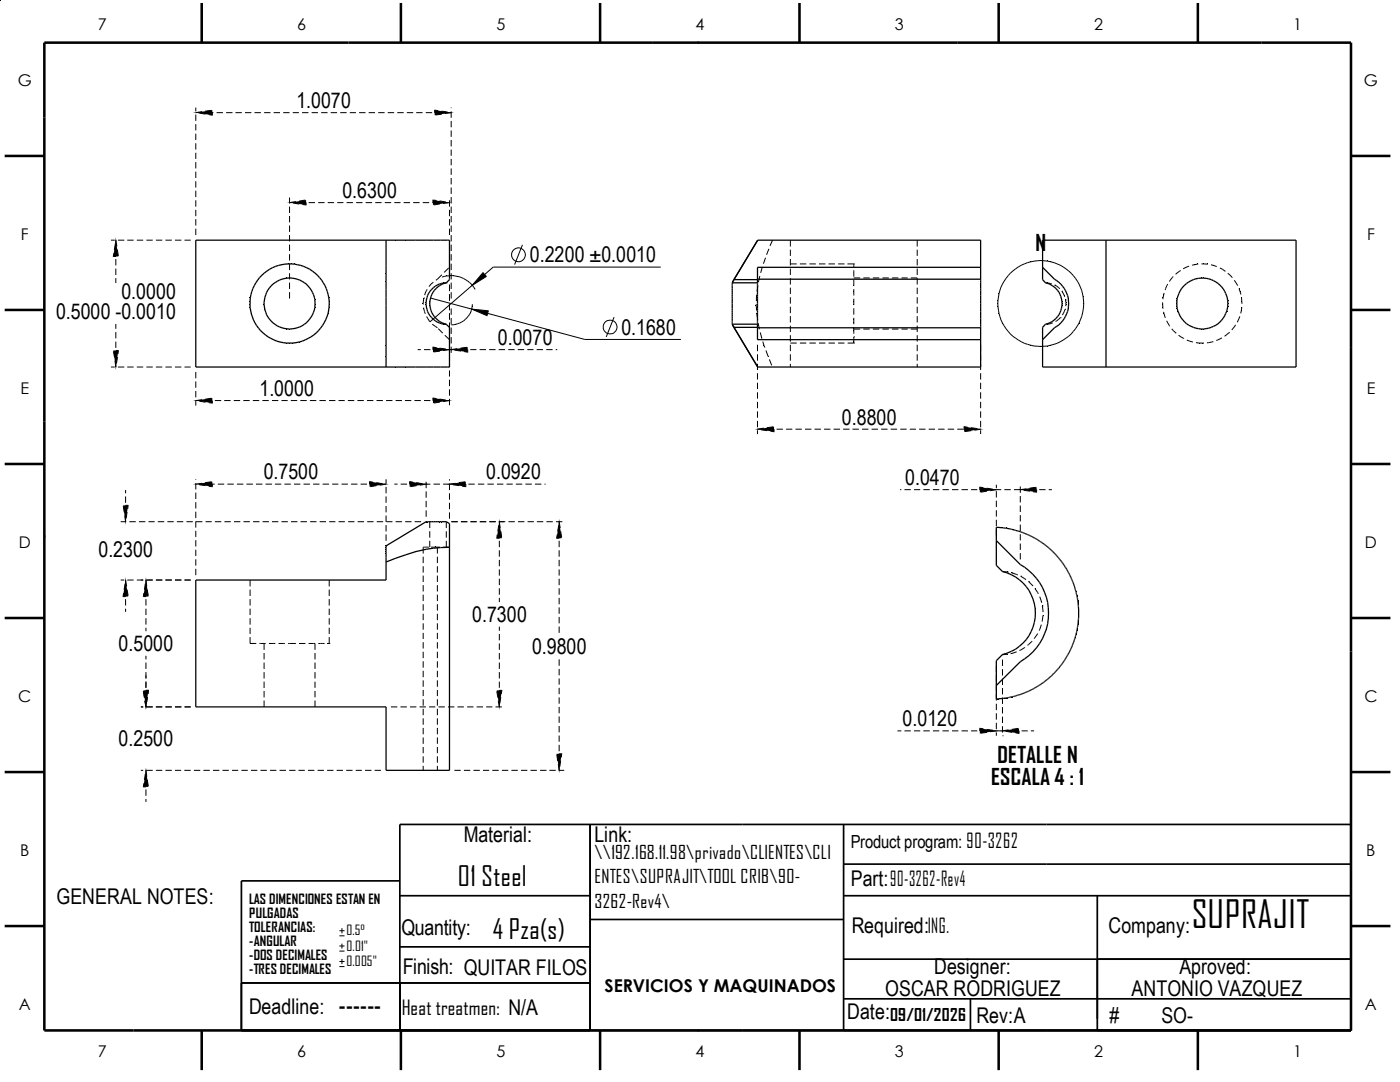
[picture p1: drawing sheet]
<svg xmlns="http://www.w3.org/2000/svg" width="279mm" height="216mm" viewBox="0 0 279 216" stroke-linecap="round" stroke-linejoin="round" font-family="sans-serif">
<g fill="#000">
<path d="M39.1 22.5l3.3-.5v1zM38.5 22.5l.6 .1zM38.5 22.5l.6-.1zM42.4 23l.1 .1zM86.3 39.8l.1 .1zM86.7 21.9v.1zM86.7 22l3.3 .5-3.3 .5zM90 22.4l.6 .1zM90 22.5h.6zM22.5 51.3l.1-.1zM23.1 47.9l.5 3.3h-1zM23.1 47.4v.5z"/>
<path d="M49.8 59.4h.2zM50 58.8h.1zM50.1 58.1l.1 .1zM50.6 56.9l.2 .1zM51 56.3l.1 .1zM51.3 55.8l.1 .1zM51.7 55.3l.1 .1zM52.2 54.8l.1 .1zM52.7 54.4v.1zM52.7 59.8h.1zM52.7 59.3h.2zM52.9 58.8h.1z"/>
<path d="M53.1 58.3h.1zM53.2 54l.1 .1zM53.4 57.8l.1 .1zM53.7 57.4h.1zM53.7 53.6l.1 .1zM54 57l.1 .1zM54.4 56.6l.1 .1zM54.8 56.3l.1 .1zM54.9 53v.2zM55.3 56v.1zM55.2 56l.1 .1zM55.5 52.8l.1 .2z"/>
<path d="M55.8 55.8v.1zM56.2 52.7v.1zM56.2 55.6l.1 .1zM56.8 55.5v.1zM56.7 55.5l.1 .1zM56.8 52.6l.1 .1zM57.3 55.4v.1zM57.5 52.5v.2zM57.4 52.5l.1 .2zM57.8 40.4l3.3-.5v1zM57.2 40.4l.6 .1zM57.2 40.4l.6-.1z"/>
<path d="M57.8 55.3v.2zM58.1 52.5v.2zM58.3 55.4v.1zM58.8 52.6v.1zM58.8 55.5v.1zM59.4 55.6l-.1 .1zM59.4 52.7v.1zM59.9 55.8l-.1 .1zM60.1 52.8l-.1 .2zM60.3 56v.1zM60.7 53l-.1 .2zM60.7 56.4l.1-.1z"/>
<path d="M60.8 56.3l-.1 .1zM61.1 40.9l.1 .1zM61.1 56.7l.1-.1zM61.2 53.4l.1-.1zM61.5 57.1l.1-.1zM61.6 57l-.1 .1zM61.8 57.4h.1zM62.1 57.9l.1-.1zM62.4 58.3h.1zM62.4 54v.1zM62.6 58.8h.1zM62.7 59.3h.2z"/>
<path d="M62.8 59.8h.1zM62.9 54.5v-.1zM63.4 54.8l-.1 .1zM63.8 55.4l.1-.1zM64.2 55.9l.1-.1zM64.5 56.4l.1-.1zM64.9 57l.1-.1zM65.1 57.6l.1-.1zM65.3 58.2l.1-.1zM65.5 58.8h.1zM65.6 59.4h.1zM76.9 54.6h.1z"/>
<path d="M76.9 56.2h.1zM79 47.9v.1zM81 47.9v.1zM85 59.8l.1 .1zM85.1 59.4h.1zM85.2 58.9h.1zM85.6 57l.1 .1zM85.7 58l.1 .1zM85.8 59.6h.1zM85.9 59.1l.1 .1zM86 57.7h.1zM86.3 58.3h.1z"/>
<path d="M86.4 57.3l.1 .1zM86.6 57.8l.1 .1zM86.8 57l.1 .1zM86.9 57.5l.1 .1zM87 57.5v.1zM87.2 56.8v.1zM87.3 57.1l.1 .1zM87.6 56.6l.1 .1zM87.7 56.9l.1 .1zM88.1 56.4v.2zM88.6 56.3v.2zM88.6 56.4v.2z"/>
<path d="M86.4 39.9l3.3 .5-3.3 .5zM89.7 40.3l.6 .1zM89.7 40.4h.6zM96.4 54.4l.7 .8-2.9 1.7zM94.2 56.9l-.4 .4zM93.8 57.3l.5-.3zM94.7 57.3l-.1 .1zM94.6 57.4l.1-.1zM96.4 54.3v.1zM97.1 55.2h.1zM195.7 57.1h.1zM195.7 56.7h.1z"/>
<path d="M200.7 55.5h.1zM202.6 53.6h.1zM209.2 56.4l-.1 .2zM209.5 56.7l.1-.1zM210.1 56.9l-.1 .1zM210.4 57.2v-.1zM210.7 57.6l.1-.1zM210.9 55.9v.1zM211.1 57.8l-.1 .1zM211 57.9l.1-.1zM211.4 56.2l-.1 .1zM211.5 58.7h.2z"/>
<path d="M211.7 59.2l.1-.1zM211.7 56.7l.1-.1zM211.8 59.6h.2zM212 57.1l.2-.1zM212.4 57.5l.1-.1zM212.6 58l.2-.1zM212.7 53.6h.1zM212.9 58.5l.1-.1zM213.2 59.5h.1zM214.6 55.5h.1zM234.8 54.4l.1 .1zM234.8 59.5h.1z"/>
<path d="M234.9 59l.2 .1zM235.2 58.5h.1zM235.3 54l.1 .1zM235.4 58l.1 .1zM235.7 57.6l.1 .1zM236 57.1l.1 .1zM236.3 56.8l.1 .1zM236.8 56.4v.2zM237.2 56.1v.2zM237.7 55.9v.1zM238.1 55.7l.1 .1zM238.6 55.5l.1 .1z"/>
<path d="M239.1 55.4l.1 .1zM239.7 55.4v.1zM240.2 55.4v.1zM240.7 55.4v.1zM241.3 55.5l-.1 .1zM241.8 55.7l-.1 .1zM242.2 55.9v.1zM242.7 56.1v.2zM243.1 56.4v.2zM243.5 56.8v.1zM243.9 57.1l-.1 .1zM243.8 57.2l.1-.1z"/>
<path d="M244.1 57.7l.1-.1zM244.4 58.1l.1-.1zM244.6 58.5h.1zM244.8 59.1l.1-.1zM244.9 59.5h.2zM22.6 69.9h1l-.5 3.3zM23.1 73.2v.6zM23 73.2l.1 .6zM23.6 69.8h.1zM23.6 69.9l.1-.1zM39.1 79.9l3.3-.5v1zM38.5 79.9l.6 .1z"/>
<path d="M38.5 79.9l.6-.1zM49.8 60.1h.1zM49.8 60.7h.1zM49.8 61.4h.1zM49.9 62h.1zM50 62.7h.2zM50.2 63.3l.2-.1zM51.6 65.5l-.1 .1zM52 66l-.1 .1zM52.5 66.4l-.1 .1zM52.6 60.3h.1zM52.6 60.8h.1z"/>
<path d="M52.7 61.3h.1zM52.7 61.8h.2zM53 66.8l-.1 .1zM52.9 62.4l.1-.1zM53.5 63.2l-.1 .1zM53.8 63.7l-.1 .1zM54.1 67.5l-.1 .1zM54.1 64.1h-.1zM54 64.1h.1zM54.5 64.4l-.1 .1zM54.7 67.8l-.1 .1zM54.9 64.7l-.1 .2z"/>
<path d="M55.3 65l-.1 .1zM55.8 65.2v.2zM55.9 68.2l-.1 .2zM56.3 65.4l-.1 .1zM56.5 68.4v.1zM56.8 65.5l-.1 .2zM56.8 65.5v.2zM57.1 68.5v.1zM57.3 65.6v.1zM57.8 65.7v.1zM57.8 68.5v.1zM58.3 65.6v.1z"/>
<path d="M58.5 68.5v.1zM58.8 65.5v.2zM59.1 68.4v.1zM59.3 65.4l.1 .1zM59.7 68.2v.2zM59.8 65.2l.1 .2zM60.7 64.7l.1 .2zM60.9 67.8l.1 .1zM61.1 64.4l.1 .1zM61.5 64.1h.1zM61.5 67.5l.1 .1zM61.8 63.7l.1 .1z"/>
<path d="M62.1 67.2v.1zM62.1 63.2l.1 .1zM62.4 62.8l.1 .1zM62.6 62.3l.1 .1zM62.6 66.8l.1 .1zM62.7 61.8h.2zM62.8 61.3h.1zM62.9 60.8h.1zM62.9 60.3h.1zM63.1 66.4l.1 .1zM63.5 66l.2 .1zM64 65.5l.1 .1z"/>
<path d="M64.3 65l.2 .1zM64.3 65h.2zM64.7 64.4l.1 .1zM65 63.8l.1 .1zM65.2 63.2l.2 .1zM65.4 62.7h.2zM65.6 62h.1zM65.7 61.4h.1zM65.7 60.7h.1zM65.7 60.1h.1zM76.9 69h.1zM76.9 71.1h.1z"/>
<path d="M79 73.2v.2zM81 73.2v.2zM84.9 60.3h.1zM84.9 60.8h.1zM85 61.3h.1zM85.1 61.8l.1-.1zM85.2 62.2h.1zM85.6 60.6h.2zM85.6 60.5l.2 .1zM85.7 63.1l.1-.1zM85.7 61h.1zM85.7 60.1h.1z"/>
<path d="M85.8 61.6l.1-.1zM85.8 61.5h.1zM85.9 62h.1zM86 63.5l.1-.1zM86.3 69.2l.1 .1zM86.3 79.3l.1 .1zM86.3 62.9l.1-.1zM86.4 63.8l.1-.1zM86.6 63.3l.1-.1zM86.8 65.2l.1-.1zM86.9 64l-.1 .1zM87 63.5v.2z"/>
<path d="M86.9 63.6l.1-.1zM87.4 63.9l-.1 .1zM87.7 64.4l-.1 .2zM87.8 64.2l-.1 .1zM88.1 64.6v.1zM88.2 64.4l-.1 .1zM88.6 64.7v.1zM88.6 64.6v.1zM86.4 79.4l3.3 .5-3.3 .5zM86.4 69.3l3.3 .5-3.3 .5zM89.7 69.7l.6 .1zM89.7 69.8h.6z"/>
<path d="M89.7 79.8l.6 .1zM89.7 79.9h.6zM90 69.8l3.3-.5v1zM89.5 69.8h.5zM89.5 69.8l.5-.1zM93.3 70.3l.1 .1zM94.1 61.7l3.4 .3-.3 1zM93.6 61.5l.5 .2zM97.2 63v.1zM97.5 62l.1-.1zM97.5 61.9h.1zM195.7 64.4h.1z"/>
<path d="M195.7 64.1h.1zM195.7 63.1h.1zM195.7 62.7h.1zM202.7 67.5l-.1 .1zM209.1 64.6l.1 .1zM209.5 64.4l.1 .1zM210 64.2l.1 .1zM210.4 63.9v.1zM210.7 63.5l.1 .2zM210.9 65.1v.1zM210.9 65.1l.1 .1zM211 63.2l.1 .1z"/>
<path d="M211 63.2l.2 .1zM211.3 62.8l.1 .1zM211.3 64.8l.1 .1zM211.5 62.4l.2 .1zM211.5 62.4h.2zM211.7 62h.1zM211.7 64.4l.1 .1zM211.8 61.5l.2 .1zM211.9 61h.1zM211.9 60.1h.1zM212 60.6h.1zM212 60.6l.1-.1z"/>
<path d="M212 64.1h.2zM212.4 63.6l.1 .1zM212.6 63.1l.2 .1zM212.7 67.5l.1 .1zM212.9 62.7h.1zM213.2 61.6h.1zM213.2 61.1h.2zM213.2 60h.2zM213.3 60.6h.1zM213.3 60.6l.1-.1zM234.7 66.4l-.1 .1zM234.7 61.1h.2z"/>
<path d="M234.7 60h.2zM234.7 60.5l.2 .1zM234.7 60.6h.2zM234.8 61.6h.1zM234.9 62.1h.2zM235.2 62.6h.1zM235.4 63.1l.1-.1zM235.8 63.5h-.1zM236 64l.1-.1zM236.4 64.3h-.1zM237.7 65.1v.1zM238.2 65.3l-.1 .1z"/>
<path d="M238.7 65.5l-.1 .1zM239.2 65.6l-.1 .1zM239.7 65.7v.1zM240.2 65.7v.1zM240.7 65.6v.1zM241.2 65.5l.1 .1zM241.7 65.3l.1 .1zM242.2 65.1v.1zM243.1 64.6l.1 .1zM243.8 63.9l.1 .1zM244.1 63.5h.1zM244.4 63l.1 .1z"/>
<path d="M244.6 62.6h.1zM244.7 66.8l.1 .1zM244.8 62.1h.1zM244.9 61.6h.2zM245 61.1h.2zM245 60.6h.2zM245 60.6l.2-.1zM245 60h.2zM245.2 66.4l.1 .1zM39.1 96.6l3.3-.5v1zM38.5 96.6l.6 .1zM38.5 96.6l.6-.1z"/>
<path d="M42.4 97.1l.1 .1zM42.4 80.4l.1 .2zM73.7 96v.1zM73.7 96.1l3.3 .5-3.3 .5zM77 96.5l.6 .1zM77 96.6h.6zM81.7 96v.1zM81.7 96.1l3.3 .5-3.3 .5zM85 96.5l.6 .1zM85 96.6h.6zM89.7 96.6l3.3-.5v1zM89.1 96.6h.6z"/>
<path d="M93 97.1v.1zM151.2 85.6l3.3-.5v1zM150.6 85.6l.6 .1zM150.6 85.6h.6zM154.5 86.1l.1 .1zM192.3 85l.1 .1zM192.3 85h.1zM195.5 97.1v.1zM195.5 97.1h.1zM192.4 85.1l3.3 .5-3.3 .5zM195.7 85.6h.6zM195.5 97.2l3.3 .5-3.3 .5z"/>
<path d="M198.8 97.6l.6 .1zM198.8 97.7h.6zM203.6 97.7l3.3-.5v1zM203 97.7h.6zM206.9 98.2l.1 .1zM24.5 119.1l.1-.1zM25.1 115.7l.5 3.3h-1zM24.6 100.8h1l-.5 3.3zM25.1 115.2l-.1 .5zM25.1 115.2v.5zM25.1 104.1v.6zM25 104.1l.1 .6z"/>
<path d="M25.6 100.8h.1zM28.5 119.1l.1-.1zM29.1 115.7l.5 3.3h-1zM29.1 115.2l-.1 .5zM29.1 115.2l.1 .5zM76.9 108.9h.3zM76.9 109.3h.1zM76.9 109.6h.1zM76.9 110h.1zM76.9 110.5h.1zM79 111.3v.1zM80.9 110.6l.1 .1z"/>
<path d="M83 109.9v.2zM85 104.1v.1zM85 109.5v.1zM85.2 104.1v.1zM85.3 104.1v.1zM86.4 109.3l.1 .1zM87.7 104.1v.1zM87.9 109.1v.2zM88.1 104.1v.1zM89.4 109.1v.1zM99.1 107.5v-.1zM99.7 104.1l.5 3.3h-1.1z"/>
<path d="M99.7 103.5l-.1 .6zM99.7 103.5v.6zM111 107.5l.1-.1zM111.6 104.1l.5 3.3h-1zM111.6 103.5l-.1 .6zM111.6 103.5l.1 .6zM199 105.1l-.1 .1zM198.9 105.1v.1zM199.1 105.1v.1zM199.3 105.1v.1zM199.4 105.1v.1zM199.6 105.2v.1z"/>
<path d="M199.8 105.2v.1zM199.9 105.2v.1zM200.1 105.2v.1zM200.3 105.2l-.1 .1zM200.4 105.2v.2zM200.6 105.2v.2zM200.8 105.3l-.1 .1zM200.9 105.3v.1zM201.1 105.3v.2zM201.3 105.4v.1zM201.4 105.4v.1zM201.6 105.4l-.1 .1z"/>
<path d="M201.8 105.5l-.1 .1zM201.9 114.6l-.1 .1zM201.9 105.5v.1zM202.1 105.5v.2zM202.2 105.6v.1zM202.4 105.6v.1zM202.6 105.7l-.1 .1zM202.7 105.7v.1zM202.7 115v.1zM202.9 105.7v.2zM203 105.8v.1zM203.2 105.8v.2z"/>
<path d="M203.4 105.9l-.1 .1zM203.5 115.7v-.1zM203.5 105.9v.1zM203.8 106v.2zM204 106.1v.1zM204.2 116.3l.1-.1zM204.3 106.2v.1zM204.5 106.3l-.1 .1zM204.5 113.2l.1-.1zM204.6 106.3v.2zM204.8 106.4l-.1 .1zM204.8 117.1l.1-.1z"/>
<path d="M204.9 106.5v.1zM205.1 106.5l-.1 .1zM205.2 106.6v.1zM205.4 117.7v.1zM205.4 113.7v.2zM205.5 106.7v.1zM205.7 106.8l-.1 .1zM205.8 118.7l.1-.1zM206 106.9l-.1 .2zM206 116.6v.1zM206.1 107v.1zM206.1 114.6l.1-.1z"/>
<path d="M206.2 114.5l-.1 .1zM206.2 119.5h.1zM206.3 107.1l-.1 .1zM206.2 107.1v.1zM206.4 107.2v.1zM206.6 107.4h.1zM206.9 115.3l-.1 .1zM206.8 115.4l.1-.1zM206.9 107.6l.1-.1zM207.1 107.7v-.1zM207.4 107.8l-.1 .1zM207.6 107.9l-.1 .1z"/>
<path d="M207.7 107.9l-.1 .2zM207.9 108l-.1 .2zM207.8 108v.2zM207.9 108.2h.1zM208 108.3l.1-.1zM208.2 108.3v.2zM208.5 108.5l-.1 .1zM208.4 118.2l.2-.1zM208.7 108.6l-.1 .2zM208.7 108.8h.1zM208.9 108.8l-.1 .1zM209 109.1v-.1z"/>
<path d="M209.1 109.1h.1zM209.2 109.3l.1-.1zM209.3 109.3h.1zM209.5 109.5v-.1zM209.7 109.5l-.1 .1zM209.7 109.7l.1-.1zM209.8 109.8l.1-.1zM210 109.8l-.1 .1zM210.1 110v-.1zM210.3 110.1l-.1 .1zM210.3 110.3l.1-.1zM210.5 110.3l-.1 .1z"/>
<path d="M210.5 110.5l.1-.1zM210.7 110.6v-.1zM210.8 110.7h.1zM210.9 110.9v-.1zM211 111l.1-.1zM211.1 111.1l.1-.1zM211.2 111.3l.1-.1zM211.3 111.4l.1-.1zM211.4 111.5l.1-.1zM211.5 111.6l.1-.1zM211.7 111.7l-.1 .1zM211.7 111.9l.1-.1z"/>
<path d="M211.8 112l.1-.1zM211.9 112.1h.1zM212 112.3l.1-.1zM212.1 112.4h.1zM212.2 112.6l.1-.1zM212.4 112.6l-.1 .1zM212.4 112.8l.1-.1zM212.5 112.9h.1zM212.6 113.1l.1-.1zM212.6 113.2h.2zM212.9 113.7l.1-.1zM213 113.8l.1-.1z"/>
<path d="M213.1 114l.1-.1zM213.1 114.1l.2-.1zM213.2 114.3l.2-.1zM213.3 114.4l.1-.1zM213.4 114.6l.1-.1zM213.5 114.9l.2-.1zM213.6 115l.1-.1zM213.7 115.1h.1zM213.7 115.3l.2-.1zM213.8 115.4h.2zM213.9 115.6l.1-.1zM214 115.7h.1z"/>
<path d="M214 115.9l.1-.1zM214.1 116h.1zM214.1 116.2h.1zM214.2 116.5h.2zM214.3 116.7l.1-.1zM214.4 117l.1-.1zM214.5 117.1h.1zM214.5 117.3h.1zM214.5 117.4h.2zM214.6 117.6h.1zM214.6 117.8l.2-.1zM214.8 118.2h.1z"/>
<path d="M214.8 118.4h.1zM214.8 118.6l.2-.1zM214.9 118.7h.1zM214.9 118.9h.2zM215 119.2h.1zM215 119h.1zM215 119.4l.1-.1zM215.1 119.7h.1zM215.1 119.5h.1zM215.1 119.8h.1zM29.7 137.7v.1zM100.2 137.8v-.1z"/>
<path d="M199 139.4v.2zM199.2 139.4v.2zM199.3 139.4v.2zM199.5 139.4v.1zM199.7 139.4v.1zM199.9 139.4v.1zM200 139.4v.1zM200.2 139.4v.1zM200.3 139.3l.1 .1zM200.5 139.3v.1zM200.7 139.3v.1zM200.8 139.3v.1z"/>
<path d="M201 130.3v.2zM201 139.2v.2zM201.1 139.2l.1 .1zM201.5 139.1v.2zM201.6 139.1l.1 .1zM201.8 139.1v.1zM201.8 130l.1 .1zM202 139v.1zM202.1 139v.1zM202.9 138.8v.1zM203.1 138.7v.2zM203.2 138.7l.1 .1z"/>
<path d="M203.4 138.6v.2zM203.5 128.9v.2zM203.5 138.6l.1 .1zM203.9 138.5v.1zM204 138.4v.2zM204.2 128.3l.1 .1zM204.3 138.3l.1 .1zM204.5 138.3v.1zM204.5 131.4l.1 .2zM204.6 138.2l.1 .1zM204.8 138.1l.1 .2zM204.8 127.6l.1 .1z"/>
<path d="M204.9 138l.1 .2zM205.1 138v.1zM205.2 137.9l.1 .1zM205.4 126.8v.1zM205.4 130.8v.1zM205.5 137.8l.1 .1zM205.7 137.7v.1zM205.8 126l.1 .1zM205.8 137.6l.1 .2zM206.1 137.5l.1 .1zM206.1 130.1l.1 .1zM206.2 125.1l.1 .1z"/>
<path d="M206.3 137.4v.1zM206.4 137.3l.1 .2zM206.4 124.2h.1zM206.4 120.4h.1zM206.5 137.2l.1 .2zM206.5 127.2l.1 .1zM206.6 123.3h.1zM206.6 121.4h.1zM206.6 122.3h.2zM206.7 137.2l.1 .1zM206.8 137.1l.1 .1zM206.8 129.3l.1 .1z"/>
<path d="M206.8 129.3h.2zM207 137l.1 .1zM207.1 136.9l.1 .1zM207.3 136.8v.1zM207.4 136.7l.1 .2zM207.5 128.4l.1 .1zM207.6 136.7v.1zM207.7 136.6l.1 .1zM207.8 136.5l.1 .1zM207.9 136.4l.1 .1zM208 127.5l.1 .1zM208.1 136.3l.1 .1z"/>
<path d="M208.2 136.2l.1 .1zM208.4 136.1v.1zM208.4 126.5l.2 .1zM208.5 136l.1 .1zM208.6 135.9l.1 .1zM208.7 135.8l.1 .1zM208.9 135.7l.1 .1zM209 135.6l.1 .1zM209.1 124.5h.1zM209.1 120.2h.1zM209.1 135.5l.1 .1zM209.2 123.4h.1z"/>
<path d="M209.2 121.3l.1-.1zM209.3 135.4v.1zM209.3 122.3h.1zM209.4 135.3h.1zM209.5 135.1l.1 .2zM209.6 135l.1 .1zM209.8 134.9v.1zM209.9 134.8l.1 .1zM210 134.7l.1 .1zM210.1 134.6l.1 .1zM210.2 134.5h.1zM210.4 134.4v.1z"/>
<path d="M210.5 134.2l.1 .1zM210.6 134.1l.1 .1zM210.7 134l.1 .1zM210.8 133.9h.1zM210.9 133.7l.1 .1zM211 133.6l.1 .1zM211.1 133.5l.1 .1zM211.5 133.1v.1zM211.5 133l.2 .1zM211.7 132.8l.1 .1zM211.8 132.7l.1 .1zM211.9 132.6l.1 .1z"/>
<path d="M212 132.3l.2 .1zM212.1 132.2h.2zM212.3 132v.1zM212.3 131.9l.1 .1zM212.4 131.8l.2 .1zM212.5 131.7h.1zM212.6 131.5l.1 .1zM212.7 131.4h.1zM212.8 131.2l.1 .1zM212.9 131.1h.1zM212.9 130.9l.2 .1zM213 130.8l.1 .1z"/>
<path d="M213.1 130.6l.1 .1zM213.2 130.5l.1 .1zM213.3 130.3l.1 .1zM213.5 129.9l.1 .1zM213.6 129.8h.1zM213.7 129.5h.1zM213.8 129.3l.1 .1zM213.9 129.2h.1zM213.9 129l.1 .1zM214 128.7l.2 .1zM214.1 128.6h.1zM214.2 128.4h.1z"/>
<path d="M214.2 128.3h.1zM214.3 127.9l.2 .1zM214.4 127.8h.1zM214.4 127.6l.1 .1zM214.5 127.3h.2zM214.6 127.2h.1zM214.6 127h.2zM214.7 126.8l.1 .1zM214.7 126.7h.1zM214.8 126.5h.1zM214.8 126.4h.1zM214.8 126.2h.2z"/>
<path d="M214.9 126l.1 .1zM214.9 125.9h.1zM214.9 125.7h.2zM215 125.6h.1zM215 125.4h.1zM215 125.2l.1 .1zM215.1 125.1h.1zM215.1 124.9h.1zM215.1 124.7l.1 .1zM215.1 120h.1zM215.1 124.6h.2zM215.1 124.4h.2z"/>
<path d="M215.1 120.4h.2zM215.1 120.2h.2zM215.2 124.2h.1zM215.2 124.1h.1zM215.2 123.9h.1zM215.2 120.7h.1zM215.2 120.7l.1-.1zM215.2 120.5h.1zM215.2 123.7h.1zM215.2 123.6h.1zM215.2 123.4h.1zM215.2 121.3h.1z"/>
<path d="M215.2 121.2h.1zM215.2 121h.1zM215.2 120.9l.1-.1zM215.3 123.3h.1zM215.3 123.1h.1zM215.3 122.9h.1zM215.3 122.8h.1zM215.3 122.6h.1zM215.3 122.4h.1zM215.3 122.2h.1zM215.3 122h.1zM215.3 121.8h.1z"/>
<path d="M215.3 121.7h.1zM215.3 121.5h.1zM28.5 157.1l.1-.1zM28.5 157v.1zM29.1 153.7l.5 3.3h-1zM28.6 137.8h1l-.5 3.3zM29.1 153.2l-.1 .5zM29.1 153.2l.1 .5zM29.1 141.1v.5zM29 141.1l.1 .5zM99.1 137.8h1.1l-.5 3.3zM99.7 141.1v.5z"/>
<path d="M99.6 141.1l.1 .5zM111.1 150.4h1l-.5 3.3zM111.6 153.7v.6zM111.5 153.7l.1 .6zM112.1 150.3h.1zM112.1 150.4l.1-.1zM195.5 145.2v.1zM195.5 145.2h.1zM195.5 145.3l3.3 .5-3.3 .5zM198.8 145.8h.6zM200.1 145.8l3.3-.5v1zM199.5 145.8l.6 .1z"/>
<path d="M199.5 145.8h.6zM203.4 146.3l.1 .1z"/>
</g>
<g fill="none" stroke="#000" stroke-width=".2">
<path d="M39.1 21.5v.7M39.1 22.9v1.2M39.1 24.8v1.2M39.1 26.7v1.2M39.1 28.6v1.2M39.1 30.5v1.2M39.1 32.3v1.3M39.1 34.2v1.3M39.1 36.2v1.2M39.1 38.1v1.2M39.1 40v1.2M39.4 22.5h1.3"/>
<path d="M39.8 22.6l1.2 .2M40.3 22.3l-1.1 .2M41.3 22.5h1.3M42.2 22l-1.3 .2M42.4 22.4v.6l-.7-.1M43.2 22.5h1.3M45.1 22.5h1.3M47 22.5h1.3M48.9 22.5h1.3M50.8 22.5h1.3M52.7 22.5h1.3M54.6 22.5h1.3"/>
<path d="M56.5 22.5h1.3M57.8 39.4v1.2M58.4 22.5h1.2M60.3 22.5h1.3M60.9 39.9l-1.2 .2M62.2 22.5h1.3M64.1 22.5h1.3M66 22.5h1.3M67.9 22.5h1.3M69.8 22.5h1.2M71.7 22.5h1.2M73.6 22.5h1.2"/>
<path d="M75.5 22.5h1.3M77.4 22.5h1.3M79.3 22.5h1.3M81.2 22.5h1.3M83.1 22.5h1.2M85 22.5h1.2M86.9 22.5h1.2M87.5 22.1l-.8-.1v.5M88.1 22.2l1.2 .2M88.2 22.8l-1.3 .1M88.8 22.5h1.2l-1.2 .1M89.7 40v1.2"/>
<path d="M90 21.5v.1M90 22.2v1.3M90 24.1v1.3M90 26v1.3M90 27.9v1.3M90 29.8v1.3M90 31.7v1.3M90 33.6v1.3M90 35.5v1.3M90 37.4v1.3M90 39.3v1.3M22.1 47.9h.8"/>
<path d="M22.7 50.5l-.1 .7h.6M23 48.6l-.2 1.3M23.1 49.8v1.3M23.1 51.7v1.3M23.1 53.6v1.3M23.1 55.5v1M23.3 49.1l-.2-1.2v1.3M23.4 49.8l.2 1.3M23.5 47.9h1.3M25.4 47.9h1.3M27.3 47.9h1.3M29.2 47.9h1.3"/>
<path d="M31.1 47.9h1.3M33 47.9h1.3M34.9 47.9h1.3M36.8 47.9h1.3M39.1 41.9v1.2M39.1 43.7v1.3M39.1 45.6v1.3M57.8 41.2v1.3M57.8 43.1v1.3M57.8 45v1.3M57.8 46.9v1.3M57.8 48.8v1.3"/>
<path d="M57.8 50.7v1.3M57.8 52.6v1.3M57.8 54.5v1.3M57.8 56.4v1.3M57.8 58.3v1.3M58.5 40.5l1.2 .2M59.1 40.2l-1.3 .2h1.3M59.7 40.4h1.3M61.1 40.4v.5l-.7-.1M61.6 40.4h1.3M63.5 40.4h1.3M65.4 40.4h1.3"/>
<path d="M67.3 40.4h1.2M69.2 40.4h1.2M71.1 40.4h1.2M73 40.4h1.3M74.9 40.4h1.3M76.8 40.4h1.3M78.7 40.4h1.2M80.6 40.4h1.2M82.5 40.4h1.2M84.4 40.4h1.2M84.6 59.5h.1M84.6 59.5l-.1 1.2"/>
<path d="M85.3 57.7l-.5 1.2M85.9 59.5l8.2 2.2M86.3 40.4h1.2M86.5 56.3l-.9 .9M87.1 40l-.7-.1v.5M87.7 40.1l1.3 .2M87.8 40.7l-1.2 .2M88.2 40.4h1.3M88.2 54.8l-1.2 1.1M88.2 55.3a5.5 5.5 0 0 1 6.6 2.4M89.5 53.5l-.9 .9M89.6 40.4l-1.2 .2"/>
<path d="M89.7 41.9v1.2M89.7 43.7v1.3M89.7 45.6v1.3M89.7 56.8v1.3M89.7 58.7v1.3M90 41.2v1.3M90 43.1v1.3M90 45v1.3M90 46.9v1.3M90 48.8v1.3M90 50.7v1.3M90 52.6v1.3"/>
<path d="M90 54.5v1.3M90 56.4v1.3M90 58.3v1.3M96.4 54.4l.7 .8-2.9 1.7zM104.3 48.9l-1.6 3.9M131.9 53.3h-33.5l-12.6 10.9M151 58.8v1.3M151.3 56.9l-.2 1.3M151.6 55.1l-.2 1.2M152.1 53.3l-.3 1.1M152.8 51.4l-.4 1.2M153.5 49.7l-.5 1.1"/>
<path d="M154.2 47.9l-.5 1.2M157.7 52.7h1.3M157.7 47.9v1.3M157.7 49.8v1.3M157.7 51.7v1.3M157.7 53.6v1.3M157.7 55.5v1.3M157.7 57.4v1.3M157.7 59.3v1.3M159.6 52.7h1.3M161.5 52.7h1.3M163.4 52.7h1.3"/>
<path d="M165.4 52.7h1.2M167.3 52.7h1.2M169.1 52.7h1.3M170.4 52.7h.1M170.4 55.5h1.3M170.4 52.7v.6M170.4 53.9v1.3M170.4 55.8v1.3M170.4 57.7v1.3M170.4 59.6v1.3M172.3 55.5h1.3M174.2 55.5h1.3"/>
<path d="M176.1 55.5h1.3M178 55.5h1.3M179.9 55.5h1.2M181.8 55.5h1.2v1.3M183 47.9v1.3M183 49.8v1.3M183 51.7v1.3M183 53.6v1.3M183 57.4v1.3M183 59.3v1.3M208.7 56.4l1.2 .2M210.5 56.9h.1"/>
<path d="M210.5 56.9l1 .7M211.9 58.1h.1M211.9 58.1l.6 1.1M212.6 59.9h.1M212.6 59.9l.1 1.2M232.3 58.5l-.2 1.2M233 56.7l-.5 1.2M234.1 55.2l-.7 1M235.6 54l-1 .7M237.3 53.1l-1.2 .5M239.1 52.7l-1.2 .2M239.8 52.7h1.2"/>
<path d="M241.7 52.8l1.2 .4M243.5 53.5l1.1 .6M245 54.5l1 .9M246.3 55.9l.7 1.1M247.3 57.6h.1M247.3 57.6l.3 1.2M247.8 59.4l.1 1.2M22.1 73.2h.8M22.6 70.1l.3 1.2M22.9 72l.2 1.2M23.1 64.6v1M23.1 66.3v1.2"/>
<path d="M23.1 68.2v1.2M23.1 70.1v1.2M23.1 72v1.2M23.1 69.9h.5l-.1 .8M23.2 73.2h-.1M23.5 71.2l-.3 1.3M23.5 73.2h1.3M25.4 73.2h1.3M27.3 73.2h1.3M29.2 73.2h1.3M31.1 73.2h1.3M33 73.2h1.3"/>
<path d="M34.9 73.2h1.3M36.8 73.2h1.3M39.1 74.2v1.3M39.1 76.1v1.3M39.1 78v1.3M39.1 79.9v1M39.1 79.9h1.2M39.1 79.9l.1 .1M40.3 79.8l-1.2 .1M41 79.9h1.2M42.2 79.5l-1.3 .2M42.4 79.9v.5l-.7-.1"/>
<path d="M42.9 79.9h1.3M44.7 79.9h1.3M46.7 79.9h1.2M48.6 79.9h1.2M50.5 79.9h1.2M52.4 79.9h1.2M54.3 79.9h1.2M56.2 79.9h1.2M58 79.9h1.3M59.9 79.9h1.3M61.8 79.9h1.3M63.8 79.9h1.2"/>
<path d="M65.7 79.9h1.2M67.6 79.9h1.2M69.4 79.9h1.3M71.3 79.9h1.3M73.2 79.9h1.3M75.1 79.9h1.3M77 79.9h1.3M79 79.9h1.2M80.8 79.9h1.3M82.7 79.9h1.3M83.4 69.8h.6M84.5 61.4l.4 1.2"/>
<path d="M84.6 79.9h1.3M84.6 69.8h1.3M85.1 63.2l.8 1M86.3 64.7l1 .7M86.5 79.9h1.3M86.5 69.8h1.3M87.1 69.4l-.7-.1v.5M87.1 79.5l-.7-.1v.6M87.5 65.6l.8 .9M87.7 69.5l1.3 .1M87.7 79.6l1.3 .2M87.8 70.1l-1.2 .1"/>
<path d="M88.4 79.9h1.3l-1.3 .2M88.4 69.8h2.9M88.8 66.9l.9 .9M89.7 60.6v1.3M89.7 62.5v1.3M89.7 64.4v1.3M89.7 66.3v1.3M89.7 68.2v1.3M89.7 70.1v1.3M89.7 72v1.3M89.7 73.9v1.2M89.7 75.8v1.2"/>
<path d="M89.7 77.7v1.3M89.7 79.6v1.3M89.7 69.8l-1.3 .1M90 61.6v1.2M90 63.5v1.2M90 65.4v1.2M90 67.3v1.2M90 69.2v1.2M90.7 69.8l1.3 .3M91.3 69.6l-1.3 .2M91.9 69.8h1.3M93.2 69.3l-1.3 .2"/>
<path d="M93.3 69.7v.6l-.7-.2M93.9 69.8h1.2M94.1 61.7l22.6 6h19.2M94.1 61.7l3.4 .3-.3 1zM94.3 60.7a4.3 4.3 0 0 1-4.3 4.1M95.7 69.8h1.3M97.6 69.8h1.3M99.5 69.8h1.3M101.4 69.8h1.3M103.3 69.8h1.3M105.2 69.8h1.3M107.1 69.8h1.3"/>
<path d="M109 69.8h1.3M110.9 69.8h.3M122.6 63.3l-1.6 3.9M150.9 60.7l.1 1.3M151 62.6l.2 1.2M151.2 68.8v1.3M151.2 70.7v1.3M151.2 72.6v1.2M151.2 74.5v1.2M151.2 76.4v1.2M151.2 78.3v1.2M151.3 64.5l.3 1.2"/>
<path d="M151.7 66.3l.4 1.3M152.2 68.2l.5 1.1M152.9 69.9l.4 1.2M153.3 71.1h.1M153.5 71.7l.5 1.2M157.7 68.5h1.3M157.7 61.2v1.3M157.7 63.1v1.2M157.7 65v1.3M157.7 66.9v1.3M157.7 68.8v1.3M157.7 70.7v1.3"/>
<path d="M157.7 72.6v.6M159.6 68.5h1.3M161.5 68.5h1.3M163.4 68.5h1.3M165.4 68.5h1.2M167.3 68.5h1.2M169.2 68.5h1.2M170.4 68.5h.1M170.4 67.2h.1M170.4 65.7h1.3M170.4 61.5v1.3M170.4 63.4v1.3"/>
<path d="M170.4 65.3v1.3M170.4 67.2v1.3M172.3 65.7h1.3M174.2 65.7h1.3M176.1 65.7h1.3M178 65.7h1.3M179.9 65.7h1.2M181.8 65.7h1.2M183 61.2v1.3M183 63.1v1.2M183 65v1.3M183 66.9v1.3"/>
<path d="M183 68.8v1.3M183 70.7v1.3M183 72.6v.6M195.7 68.8v1.3M195.7 70.7v1.3M195.7 72.6v1.2M195.7 74.5v1.2M195.7 76.4v1.2M195.7 78.3v1.2M210.1 64.4l-1.3 .3M211.6 63.4h.1M211.6 63.4l-.9 .7"/>
<path d="M212.6 61.7h.1M212.6 61.7l-.6 1.2M232 60.3l.1 1.3M232.2 62.2l.4 1.2M232.8 64l.7 1.1M233.8 65.6l.9 .9M235.2 66.9l1.1 .7M236.9 67.9l1.2 .3M238.7 68.4l1.6 .1M242.1 68.2l-1.2 .2M243.9 67.4l-1.2 .5M245.4 66.3l-1 .8"/>
<path d="M246.6 64.8l-.8 1M247.4 63.1l-.5 1.2M247.8 61.3l-.2 1.2M25.1 97.8v.6M25.1 99.1v1.2M39.1 95.6v.2M39.1 96.4v1.3M39.1 98.3v1.3M39.7 96.6h1.3M39.8 96.7l1.2 .2M39.8 80.1l1.2 .2M40.3 96.4l-1.1 .2"/>
<path d="M41.6 96.6h1.2M42.2 96.1l-1.3 .2M42.4 96.6v.5l-.7-.1M43.5 96.6h1.2M45.4 96.6h1.3M47.3 96.6h1.3M49.2 96.6h1.3M51.1 96.6h1.3M53 96.6h1.3M54.9 96.6h1.2M56.8 96.6h1.2M58.7 96.6h1.2"/>
<path d="M60.6 96.6h1.2M62.5 96.6h1.3M64.4 96.6h1.3M66.3 96.6h1.2M68.2 96.6h1.2M70.1 96.6h1.2M72 96.6h1.2M73.9 96.6h1.2M74.5 96.2l-.8-.1v.5M75.1 96.3l1.2 .2M75.1 96.9l-1.2 .2M75.8 96.6h1.2l-1.2 .2"/>
<path d="M77 95.6v.9M77 97.2v1.2M77 99.1v1.2M78.7 96.6h.6M80 96.6h1.2M81.9 96.6h1.2M82.5 96.2l-.8-.1v.5M83.1 96.3l1.2 .2M83.1 96.9l-1.2 .2M83.8 96.6h2.1M85 96.1v1.3M85 98v1.3"/>
<path d="M85 99.9v1.3M85 96.6l-1.2 .2M86.5 96.6h1.3M87.8 80.2l-1.2 .2M88.4 96.6h2.5M89.7 95.6v.3M89.7 96.5v1.3M89.7 98.4v1.3M90.4 96.7l1.3 .2M90.9 96.4l-1.2 .2M91.6 96.6h1.2M92.8 96.1l-1.2 .2"/>
<path d="M93 96.6v.5l-.8-.1M93.5 96.6h1.2M95.4 96.6h1.2M97.3 96.6h1.3M99.2 96.6h1.3M101.1 96.6h1.2M103 96.6h1.2M104.9 96.6h1.2M106.8 96.6h1.2M108.7 96.6h.2M151.2 80.2v1.2M151.2 82.1v1.3"/>
<path d="M151.2 84v1.3M151.2 85.9v.7M151.9 85.8l1.2 .1M152.4 85.4l-1.2 .2h1.2M153.1 85.6h1.2M154.3 85.2l-1.3 .1M154.5 85.6v.5l-.7-.1M155 85.6h1.3M156.9 85.6h1.2M158.7 85.6h1.3M160.7 85.6h1.2M162.6 85.6h1.2"/>
<path d="M164.5 85.6h1.2M166.4 85.6h1.2M168.3 85.6h1.2M170.1 85.6h1.3M172 85.6h1.3M173.9 85.6h1.3M175.9 85.6h1.2M177.8 85.6h1.2M179.6 97.7h.3M179.7 85.6h1.2M180.5 97.7h1.3M181.6 85.6h1.2"/>
<path d="M182.4 97.7h1.2M183.4 85.6h1.3M184.3 97.7h1.2M185.3 85.6h1.3M186.2 97.7h1.3M187.2 85.6h1.3M188.1 97.7h1.3M189.1 85.6h1.3M190 97.7h1.3M191.1 85.6h1.2M191.9 97.7h1.3M193 85.6h1.2"/>
<path d="M193.1 85.3l-.7-.2v.6M193.8 85.3l1.2 .2M193.8 97.7h1.2M193.8 85.9l-1.2 .2M194.8 85.6h.9l-1.2 .3M195.7 97.7h1.2M195.7 80.2v1.2M195.7 82.1v1.3M195.7 84v1.3M195.7 85.9v.7M196.3 97.3l-.8-.1v.5M196.9 97.4l1.3 .2"/>
<path d="M197 98l-1.3 .2M197.6 97.7h2.2M198.8 96.7v.7M198.8 98v1.3M198.8 99.9v1.3M198.8 97.7l-1.2 .2M200.4 97.7h1.3M202.4 97.7h2.5M203.6 97.1v1.2M203.6 99v1.2M204.3 97.8l1.3 .2M204.9 97.5l-1.3 .2"/>
<path d="M205.5 97.7h1.3M206.7 97.2l-1.2 .2M206.9 97.7v.5l-.7-.1M207.4 97.7h1.3M209.3 97.7h.6M24.1 115.7h.7M24.1 104.1h1.1M24.6 101l.2 1.2M24.7 118.3l-.1 .7h.5M24.9 102.9l.2 1.2M25 116.5l-.2 1.2M25 100.8h.6l-.1 .8"/>
<path d="M25.1 101v1.2M25.1 102.8v1.3M25.1 117v-1.3l.2 1.3M25.1 117.6v1.3M25.1 119.5v1.3M25.1 104.1h.1M25.4 117.6l.2 1.3M25.4 102.2l-.2 1.2M25.4 115.7h1.3M25.8 104.1h1.3M27.3 115.7h1.3M27.7 104.1h1.3"/>
<path d="M28.7 118.3l-.1 .7h.6M29 116.5l-.2 1.2M29.1 115.7v1.3M29.1 117.6v1.3M29.1 119.5v1.3M29.1 115.7l.2 1.3M29.1 115.7v.1M29.2 115.7h1.3M29.4 117.6l.2 1.3M29.6 104.1h1.3M31.1 115.7h1.3M31.5 104.1h1.3"/>
<path d="M33 115.7h1.3M33.4 104.1h1.3M34.9 115.7h1.3M35.3 104.1h1.3M36.8 115.7h1.3M37.2 104.1h1.3M39.1 100.2v1.3M39.1 102.1v1.3M39.1 104v1.3M39.1 105.9v1.2M39.1 107.8v1.3M39.1 109.7v1.3"/>
<path d="M39.1 111.6v1.3M39.1 113.5v1.3M39.1 104.1h1.3M41 104.1h1.2M42.9 104.1h1.3M44.8 104.1h1.3M46.7 104.1h1.3M48.6 104.1h1.3M49.9 115.7v1.3M49.9 117.6v1.3M49.9 119.5v1.3M50.5 104.1h1.3"/>
<path d="M52.4 104.1h1.3M54.3 104.1h1.2M56.2 104.1h1.2M58.1 104.1h1.3M60 104.1h1.3M61.9 104.1h1.3M63.8 104.1h1.3M65.7 115.7v1.3M65.7 117.6v1.3M65.7 119.5v1.3M65.7 104.1h1.2M67.6 104.1h1.2"/>
<path d="M69.5 104.1h1.2M71.4 104.1h1.2M73.3 104.1h1.2M75.2 104.1h1.3M77 101v1.2M77 102.9v1.2M77 104.8v1.2M77 106.6v1.3M77.1 104.1h1.2M79 104.1h1.2M80.9 104.1h1.2M82.8 104.1h1.2"/>
<path d="M84.5 111.1v1.3M84.5 113v1.3M84.5 114.9v1.2M84.5 116.8v1.2M84.5 118.7v1.2M85 101.9v1.2M85.4 109.2h.1M85.4 109.2h-.9v1.2M85.8 104.1v1.3M85.8 106v1.3M85.8 107.9v1.3M86 109.2h1.8"/>
<path d="M87.3 109.2v1.2M87.3 111.1v1.3M87.3 113v1.3M87.3 114.9v1.2M87.3 116.8v1.2M87.3 118.7v1.2M88.4 109.2h1.3M89.1 104.1v1.3M89.1 106v1.3M89.1 107.9v1.3M89.7 100.3v1.3M89.7 102.2v1.3"/>
<path d="M90.1 104.1h1.3M92 104.1h1.3M93.9 104.1h1.2M95.8 104.1h1.2M97.7 104.1h1.2M99.2 106.7l-.1 .7h.6M99.5 104.8l-.1 1.2M99.6 104.1h1.2M99.7 105.4v-1.3l.1 1.3M99.7 106v1.3M99.7 107.9v1.3M99.7 109.8v1.3"/>
<path d="M99.7 111.7v1.3M99.7 113.6v1.3M99.7 115.5v1.3M99.7 117.4v1.3M99.7 119.3v.8M99.9 106l.2 1.2M101.5 104.1h1.2M103.4 104.1h1.2M105.3 104.1h1.3M107.1 104.1h1.3M109.1 104.1h1.2M111 104.1h1.2"/>
<path d="M111.2 106.7l-.1 .7h.5M111.5 104.8l-.2 1.2M111.6 105.4v-1.3l.2 1.3M111.6 106v1.3M111.6 107.9v1.3M111.6 109.8v1.3M111.6 111.7v1.3M111.6 113.6v1.3M111.6 115.5v1.3M111.6 117.4v1.3M111.6 119.3v1.3M111.9 106l.2 1.2"/>
<path d="M198.8 101.8v1.3M198.8 103.7v1.3M198.8 105.6v1.3M200 114l1.3 .2M201.9 114.3h.1M201.9 114.3l1.2 .4M203.6 100.9v1.3M203.6 102.8v1.3M203.6 104.7v1.3M203.6 106.6v1.2M203.6 108.5v1.2M203.6 110.4v1.2"/>
<path d="M203.7 115h.1M203.7 115l1.1 .7M205.3 116h.1M205.3 116l.9 .9M206.5 117.4h.1M206.5 117.4l.7 1.1M207.5 119.1l.4 1.2M25.1 121.5v.6M28.6 137.9l.2 1.3M29.1 137.8h.5l-.1 .7M29.1 121.5v1.2M29.1 123.4v1.2"/>
<path d="M29.1 125.3v.6M29.1 130.9v.7M29.1 132.2v1.3M29.1 134.1v1.3M29.1 136v1.2M29.1 137.9v1.2M29.1 139.8v1.3l-.2-1.3M29.4 139.1l-.2 1.3M49.9 128.4h.1M49.9 121.5v1.2M49.9 123.4v1.2M49.9 125.3v1.2"/>
<path d="M49.9 127.1v1.3M49.9 128.4h1.2M51.8 128.4h1.2M52.7 128.4v1.3M52.7 130.3v1.3M52.7 132.2v1.3M52.7 134.1v1.3M52.7 136v1.3M52.7 137.9v1.2M52.7 139.8v1.3M53.7 128.4h1.2M55.6 128.4h1.3"/>
<path d="M57.5 128.4h1.6M59.7 128.4h1.3M61.6 128.4h1.3v1.3M62.9 130.3v1.3M62.9 132.2v1.3M62.9 134.1v1.3M62.9 136v1.2M62.9 137.9v1.2M62.9 139.8v1.3M63.5 128.4h1.3M65.4 128.4h.3M65.7 128.4h.1"/>
<path d="M65.7 121.5v1.2M65.7 123.4v1.2M65.7 125.3v1.2M65.7 127.1v1.3M84.5 120.6v1.2M84.5 122.5v1.2M84.5 124.4v1.2M84.5 126.3v1.2M84.5 128.1v1.3M84.5 130v1.3M84.5 132v1.2M84.5 133.9v1.2"/>
<path d="M84.5 135.8v1.2M84.5 137.7v1.2M84.5 139.5v1.3M87.3 120.6v1.2M87.3 122.5v1.2M87.3 124.4v1.2M87.3 126.3v1.2M87.3 128.1v1.3M87.3 130v1.3M87.3 132v1.2M87.3 133.9v1.2M87.3 135.8v1.2"/>
<path d="M87.3 137.7v1.2M87.3 139.5v1.3M99.1 137.9l.3 1.3M99.6 137.8h.6l-.2 .7M99.7 125.1v.8M99.7 126.5v1.3M99.7 128.4v1.3M99.7 130.3v1.3M99.7 132.2v1.3M99.7 134.1v1.3M99.7 136v1.2M99.7 137.9v1.2"/>
<path d="M99.7 139.8v1.3l-.3-1.3M99.9 139.1l-.2 1.3M111.6 121.2v1.3M111.6 123.1v1.3M111.6 125v1.3M111.6 131.6v1.2M111.6 133.5v1.2M111.6 135.4v1.2M111.6 137.2v1.3M111.6 139.1v1.3M198.8 132.8v1.3M198.8 134.7v1.3"/>
<path d="M198.8 136.6v1.3M198.8 138.5v1.3M200.1 131.6v1.3M200.1 133.5v1.3M200.1 135.4v1.3M200.1 137.3v1.3M200.1 139.2v1.3M201 130.6h.1M201 130.6h-1M202.9 130l-1.2 .4M204.6 129.2l-1.1 .6M206 127.9l-.9 .9"/>
<path d="M207.1 126.4h.1M207.1 126.4l-.7 1M207.8 124.6l-.4 1.2M208 120.9h.1M208 120.9l.2 1.2M208.2 122.8h.1M208.2 122.8l-.2 1.2M28.1 141.1h.5M28.1 153.7h.5M28.7 156.3l-.1 .7h.6M29 154.4l-.2 1.3M29.1 153.7v1.3"/>
<path d="M29.1 155.6v1.3M29.1 157.5v1.3M29.1 159.4v.6M29.1 153.7l.2 1.3M29.1 153.7v.1M29.2 141.1h1.3M29.2 153.7h1.3M29.4 155.6l.2 1.2M31.1 141.1h1.3M31.1 153.7h1.3M33 141.1h1.3M33 153.7h1.3"/>
<path d="M34.9 141.1h1.3M34.9 153.7h1.3M36.8 153.7h1.3M36.8 141.1h1.3M38.7 153.7h1.3M40.6 153.7h1.3M42.5 153.7h1.3M44.4 153.7h1.3M46.3 153.7h1.2M48.2 153.7h1.2M50.1 153.7h1.3M52 153.7h1.3"/>
<path d="M53.9 153.7h1.3M55.8 153.7h1.3M57.7 153.7h1.3M59.6 153.7h1.2M61.5 153.7h1.2M63.4 153.7h1.2M65.3 153.7h1.2M67.2 153.7h1.3M69.1 153.7h1.3M71 153.7h1.2M72.9 153.7h1.2M74.8 153.7h1.2"/>
<path d="M78 141.1h1.3M79.9 141.1h1.3M81.8 141.1h1.3M83.7 141.1h1.3M84.5 141.4v1.3M84.5 143.3v1.3M84.5 145.2v1.3M84.5 147.2v1.2M84.5 149.1v1.2M84.5 150.9v1.3M84.5 152.8v.9M85.6 141.1h1.3"/>
<path d="M87.3 141.4v1.3M87.3 143.3v1.3M87.3 145.2v1.3M87.3 147.2v1.2M87.3 149.1v1.2M87.3 150.9v1.3M87.3 152.8v.9M87.5 141.1h1.3M89.4 141.1h1.3M90.7 153.7h1.2M91.3 141.1h1.3M92.6 153.7h1.3"/>
<path d="M93.2 141.1h1.3M94.5 153.7h1.3M95.1 141.1h1.3M96.4 153.7h1.2M97 141.1h1.3M98.3 153.7h1.2M98.9 141.1h1.3M100.2 153.7h1.2M102.1 153.7h1.2M104 153.7h1.2M105.9 153.7h1.2M107.8 153.7h1.3"/>
<path d="M109.6 153.7h1.3M111.1 150.6l.2 1.2M111.4 152.4l.2 1.3M111.5 153.7h1.1M111.5 150.4h.6l-.1 .7M111.6 141.1v1.2M111.6 143v1.2M111.6 144.9v1.2M111.6 146.8v1.2M111.6 148.6v1.3M111.6 150.5v1.3M111.6 152.4v1.3"/>
<path d="M111.6 153.6v.1M111.9 151.8l-.2 1.2M179.1 145.8h.8M180.5 145.8h1.3M182.4 145.8h1.2M184.3 145.8h1.2M186.2 145.8h1.3M188.1 145.8h1.3M190 145.8h1.3M191.9 145.8h1.3M193.8 145.8h1.2M195.7 145.8h1.2"/>
<path d="M196.3 145.4l-.8-.1v.6M196.9 145.5l1.3 .2M197 146.1l-1.3 .2M197.6 145.8h3.7M198.8 140.4v1.3M198.8 142.3v1.3M198.8 144.2v1.3M198.8 146.1v.7M198.8 145.8l-1.2 .2M200.1 146.8h.1M200.1 141.1v1.3M200.1 143v1.3"/>
<path d="M200.1 144.9v1.3M200.7 145.9l1.3 .2M201.3 145.6l-1.2 .2M202 145.8h1.2M203.2 145.3l-1.3 .2M203.4 145.8v.5l-.8-.1M203.9 145.8h1.2M205.7 145.8h.7M67.7 186.7h1M67.7 185.7h1M67.7 189.8h1M67.7 188.8h1"/>
<path d="M67.7 192.9h1M67.7 191.9h1M68.2 185.2v1M68.2 188.3v1M68.2 191.3v1.1"/>
<circle cx="103.5" cy="50.9" r="1.38"/>
<circle cx="121.8" cy="65.3" r="1.38"/>
<circle cx="207.7" cy="60.6" r="8.6"/>
</g>
<g fill="none" stroke="#000" stroke-width=".25">
<path d="M77 47.9v25.3M89.1 56.4h.1M89.1 56.4l.6-.6v-7.9h-50.6v25.3h50.6v-7.9l-.6-.6M89.1 56.4a4.3 4.3 0 0 0-3.3 4.2 4.3 4.3 0 0 0 3.3 4.1M89.1 56.4a4.2 4.2 0 0 0-4.1 4.2 4.2 4.2 0 0 0 4.1 4.1M146.1 56.4h.1M146.1 56.4v8.3l.4 .6h4.7M146.1 56.4h5.1M146.2 56.3l5-8.4h44.5v25.3h-44.5l-5-8.4M151.2 55.7h44.5M151.2 55.8h-4.7l-.4 .6M195.7 53.3h-44.5v14.5h44.5"/>
<path d="M208.1 47.9h50.6v25.3h-50.6v-7.9l.6-.6a4.2 4.2 0 0 0 3.3-4.1 4.2 4.2 0 0 0-3.3-4.2l-.6-.6zM208.1 53.3l2.3 2.4a5.6 5.6 0 0 1 0 9.7l-2.3 2.4M220.7 47.9v25.3M146.1 64.7h5.1M151.2 65.4h44.5M77 108.9h.1M85 104.1h.1M85 104.1l-8 4.8M85 104.1h4.1l.6 .4v49.2h-12.7v-12.6h-37.9v-25.4h37.9v-6.8M89.7 109.2h-.3a27 27 0 0 0-10.4 2.2l-2 .7M198.8 105.2l2.6 .3 3 .9 2.8 1.4 2.5 1.9 2.1 2.3 1.7 2.7 1.3 3.4 .5 3.4v1.8l-.4 2.7-.6 2.1-.9 2-1.5 2.5-1.4 1.6-2.1 1.9-1.4 .9-1.6 .9-2.8 1-1.8 .4-2 .1v-7.6l1.3-1.2a8.5 8.5 0 0 0 6.5-8.3 8.5 8.5 0 0 0-6.5-8.3l-1.3-1.2zM198.8 107.9l4.8 4.7a11.2 11.2 0 0 1 0 19.4l-4.8 4.8"/>
<circle cx="57.8" cy="60.6" r="7.9"/>
<circle cx="57.8" cy="60.6" r="5.1"/>
<circle cx="239.9" cy="60.6" r="5.1"/>
</g>
<g fill="none" stroke="#000" stroke-width=".51">
<path d="M8.8 8.5h260.8v197.1h-260.8zM40.3 .6v7.9M80 .6v7.9M119.8 .6v7.9M159.6 .6v7.9M199.3 .6v7.9M239.1 .6v7.9M.9 31.1h7.9M269.6 31.1h7.9M.9 61.8h7.9M269.6 61.8h7.9M.9 92.6h7.9"/>
<path d="M269.6 92.6h7.9M269.6 107.1h.1M.9 123.3h7.9M269.6 123.3h7.9M.9 154.1h7.9M269.6 154.1h7.9M.9 184.8h7.9M269.6 184.8h7.9M40.3 205.6v7.9M80 205.6v7.9M119.8 205.6v7.9M159.6 205.6v7.9"/>
<path d="M199.3 205.6v7.9M239.1 205.6v7.9"/>
</g>
<g fill="none" stroke="#000" stroke-width=".34">
<path d="M79.8 175.8h-31.6v29.8h221.4v-41.1h-189.8v41.1M79.8 178.7h38M117.8 164.5v41.1M168.4 164.5v41.1M168.4 178.7h101.2M168.4 172.4h101.2M219 178.7v26.9M48.2 196.1h69.6M79.8 188.9h38M117.8 183.5h50.6M168.4 191.4h101.2M168.4 199.3h101.2"/>
<path d="M193.7 199.3v6.3"/>
</g>
<text font-size="7.5" x="237.9" y="185.2">SUPRAJIT</text>
<g font-size="5.4">
<text x="91.4" y="176.8">O1 Steel</text>
<text x="98.3" y="187.4">4 Pza(s)</text>
</g>
<g font-size="4.5">
<text x="206.7" y="50">N</text>
<text x="199.1" y="152.2">DETALLE N</text>
<text x="197.8" y="156.7">ESCALA 4 : 1</text>
</g>
<g font-size="4.3">
<text x="59.2" y="21.5">1.0070</text>
<text x="68.3" y="39.5">0.6300</text>
<text x="105.7" y="52.4">0.2200 ±0.0010</text>
<text x="24.3" y="59.6">0.0000</text>
<text x="11.2" y="63.7">0.5000 -0.0010</text>
<text x="99.4" y="68.8">0.0070</text>
<text x="124" y="66.8">0.1680</text>
<text x="51.8" y="79">1.0000</text>
<text x="168" y="84.7">0.8800</text>
<text x="52.6" y="95.7">0.7500</text>
<text x="97" y="95.7">0.0920</text>
<text x="180.6" y="96.8">0.0470</text>
<text x="19.7" y="111.2">0.2300</text>
<text x="94.2" y="124.1">0.7300</text>
<text x="23.7" y="129.9">0.5000</text>
<text x="106.2" y="130.4">0.9800</text>
<text x="23.7" y="148.9">0.2500</text>
<text x="180.1" y="144.9">0.0120</text>
<text x="92.5" y="168.1">Material:</text>
<text x="118.7" y="168.1">Link:</text>
<text x="169.8" y="176.8">Part:90-3262-Rev4</text>
<text x="11.3" y="180.4">GENERAL NOTES:</text>
<text x="80.1" y="186.6">Quantity:</text>
<text x="170" y="186.2">Required:ING.</text>
<text x="221.2" y="186.2">Company:</text>
<text x="80.4" y="194.4">Finish: QUITAR FILOS</text>
<text x="186.4" y="194.4">Designer:</text>
<text x="235.4" y="194.4">Aproved:</text>
<text x="49.7" y="202.3">Deadline: ------</text>
<text x="169.1" y="203.4">Date:</text>
<text x="176.7" y="198.7">OSCAR RODRIGUEZ</text>
<text x="225.8" y="198.7">ANTONIO VAZQUEZ</text>
<text x="194.9" y="204.1">Rev:A</text>
<text x="221.5" y="204.1">#</text>
<text x="231.8" y="204.1">SO-</text>
</g>
<text font-size="4" x="80.2" y="202.4">Heat treatmen: N/A</text>
<g font-size="3.7">
<text x="118.7" y="171.4">\\192.168.11.98\privado\CLIENTES\CLI</text>
<text x="118.7" y="176.3">ENTES\SUPRAJIT\TOOL CRIB\90-</text>
<text x="118.7" y="181.1">3262-Rev4\</text>
</g>
<text font-size="3.6" x="169.8" y="169.2">Product program: 90-3262</text>
<text font-size="3.5" x="120.6" y="198">SERVICIOS Y MAQUINADOS</text>
<text font-size="3.4" x="177.7" y="203.7">09/01/2026</text>
<g font-size="3.2">
<text x="19.5" y="5.9">7</text>
<text x="59.3" y="5.9">6</text>
<text x="99.1" y="5.9">5</text>
<text x="138.8" y="5.9">4</text>
<text x="178.6" y="5.9">3</text>
<text x="218.4" y="5.9">2</text>
<text x="258.1" y="5.9">1</text>
<text x="3.6" y="17.1">G</text>
<text x="272.2" y="17.1">G</text>
<text x="4.1" y="47.9">F</text>
<text x="272.8" y="47.9">F</text>
<text x="4.1" y="78.6">E</text>
<text x="272.8" y="78.6">E</text>
<text x="3.7" y="109.3">D</text>
<text x="272.4" y="109.3">D</text>
<text x="3.6" y="140.1">C</text>
<text x="272.3" y="140.1">C</text>
<text x="4" y="170.8">B</text>
<text x="272.7" y="170.8">B</text>
<text x="3.8" y="201.5">A</text>
<text x="272.4" y="201.5">A</text>
<text x="19.5" y="210.9">7</text>
<text x="59.3" y="210.9">6</text>
<text x="99.1" y="210.9">5</text>
<text x="138.8" y="210.9">4</text>
<text x="178.6" y="210.9">3</text>
<text x="218.4" y="210.9">2</text>
<text x="258.1" y="210.9">1</text>
</g>
<g font-size="2.7">
<text x="49.7" y="183.2">PULGADAS</text>
<text x="49.7" y="180.4">LAS DIMENCIONES ESTAN EN</text>
<text x="49.7" y="191.6">-DOS DECIMALES</text>
<text x="49.7" y="188.8">-ANGULAR</text>
<text x="49.7" y="186">TOLERANCIAS:</text>
<text x="69.1" y="189.7">0.01&quot;</text>
<text x="69.1" y="186.6">0.5°</text>
<text x="49.7" y="194.4">-TRES DECIMALES</text>
<text x="69.1" y="192.8">0.005&quot;</text>
</g>
</svg>
